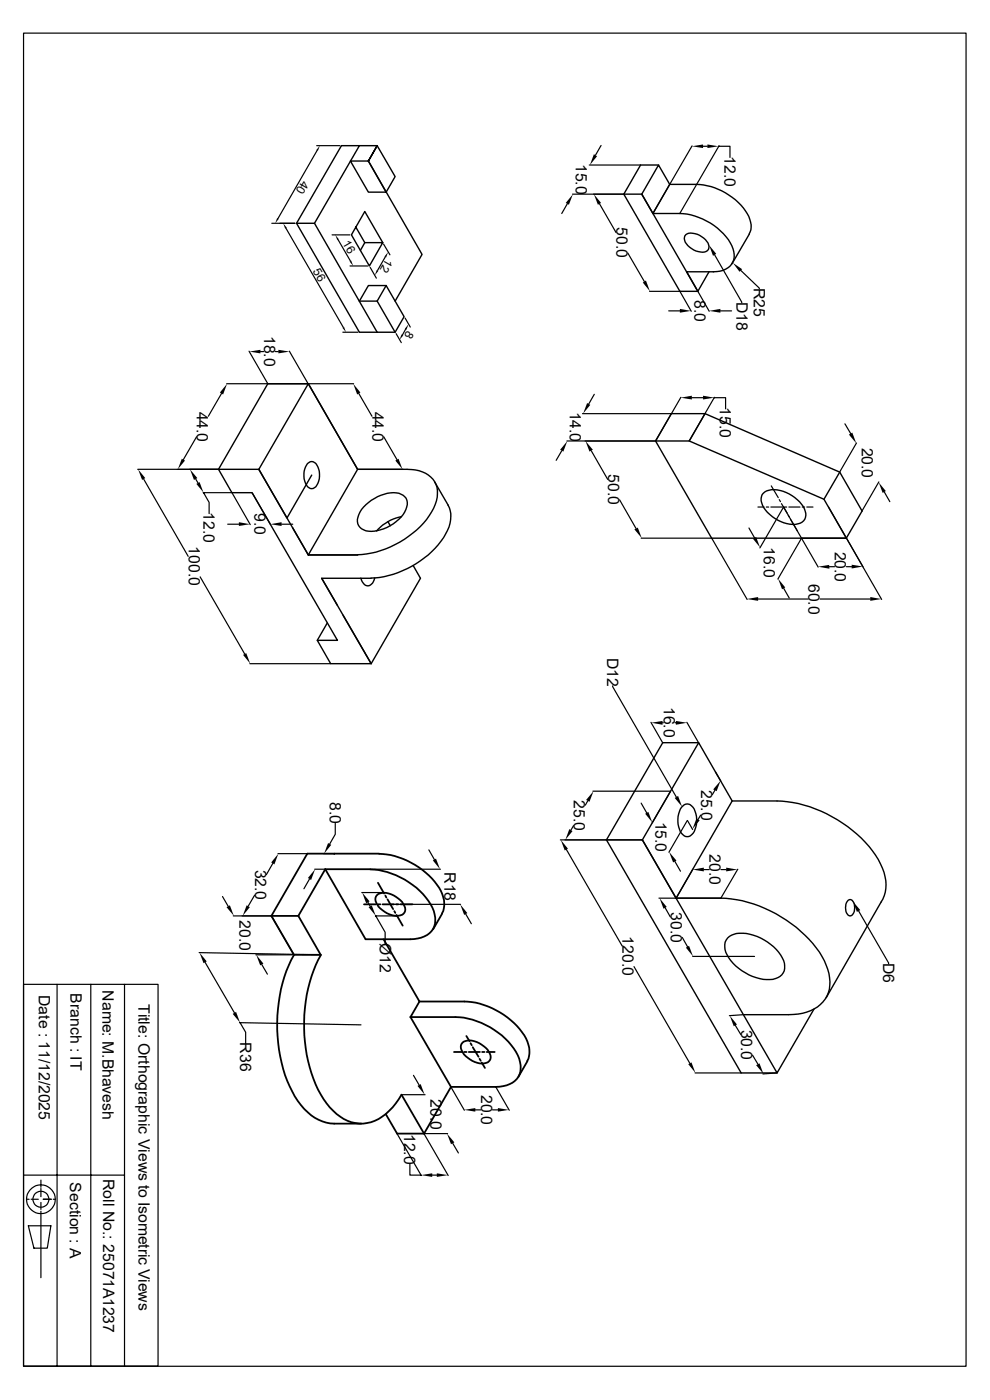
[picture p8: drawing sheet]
<svg xmlns="http://www.w3.org/2000/svg" width="210mm" height="297mm" viewBox="0 0 210 297" stroke-linecap="round" stroke-linejoin="round" font-family="sans-serif">
<g fill="none" stroke="#000" stroke-width=".25">
<path d="M5 7h199.9v282.9h-199.9zM67.2 30.9h4.9M67.3 31.9l-8.3 14.5M125 35h10.8M127.5 30.9l-1.2 2M146.8 30.9l-8.3 14.4M149.1 31h1M152.4 31h2.5v2.4M152.5 30.9l-8.3 14.4M57.7 47.4h4.9M60.7 48.4l12.1 21M70.4 49.8h3.8"/>
<path d="M71.7 50.8l2.6 4.6M74.3 56.4h3.7M78.5 56.7l1.3 2.3M81.4 51.8l1.3 2.3M81.7 54.5l-1.6 2.9M120.4 43.2l-1.2 2.1M127.2 43.2l3.5 6.1M132.3 41.2h-10.8M133.2 53.7l3.5 6M151.6 54.1l5.8 10.2M157.1 57.4l4 3.7v.2M52.8 74.5l4 6.9"/>
<path d="M55.2 74.6h.7M58.4 74.6h.7M61.4 74.5l4 6.9M72.7 70.5h3.2M84 70.8l1.1 1.9M85.9 67.5l1.1 1.9M86.1 69.8l-.7 1.2M137.8 61.8h6.4M141.9 66h2.3M144.2 61.8l2.4 4.2M148 61.8l2.5 4.2M152.8 66h2.4"/>
<path d="M29.2 99.6h17.1M41.7 92.7l-2.8 4.8M47 83.5l-2.8 4.8M48.1 81.4h8.7M65.4 81.4h9.6M75.9 99.6h9.6M76.1 83.5l2.8 4.8M81.4 92.7l2.8 4.8M119.2 95.6l-1.2 2.1M120.3 93.6h18.8M123.6 87.8h18.8M125.4 95.6l3.5 6.1"/>
<path d="M126.1 83.7l-1.2 2M144.4 84.3l-5.3 9.2M146.8 84.4h2.3M151.5 84.4h2.4v2.3M151.6 84.3l-5.4 9.2M179.2 89.9l1.3 2.1M181.7 94l-3.6 6.1M30.5 101.6l9.4 16.4M41.5 101.6l.5 .8M43.1 104.5h6M43.2 104.5l1.2 2.1v2.4M48.3 111.2h2.4"/>
<path d="M49.2 104.6l3.9 6.7M53.5 104.6l3.9 6.7M59.7 111.2h2.4M131.4 106l3.5 6.1M136 114.2h15M151 114.2l7.5 13M158.9 112l1.2 2.1M160.8 107.6h1.3M162.6 107.6h.5M163.5 107.6h2.4M163.6 103.1l1.5 2.5M165.3 106l.3 .4"/>
<path d="M165.8 106.8l1.2 2.1M166.2 107.6l-5 8.6M166.2 107.6l7.4 12.7M166.4 107.6h.5M167.2 109.3l.3 .4M167.3 107.6h2.4M167.7 110.2l1.5 2.4M170 114.2l-5 8.7M170.2 107.6h.5M171.2 107.6h1.3M175.8 107.6l7.3 12.7M179.6 114.2l7.4 13"/>
<path d="M186.4 102.2l-3.5 6.2M187.6 104.4l1.2 2M42.5 122.4l9.4 16.3M160.8 127.1h10.6M166.2 124.8l1.2 2.1M174 127.1h10.6M175.9 120.2h1.1M179.5 120.2h1.2M53 140.8h17.1M130 145.5l13.5 23.6M138.1 153.2l2.4 4.3M140.5 153.3h.2"/>
<path d="M143.2 153.3h.2M145.7 153.2l2.5 4.3M71.1 174.6v2.4l-1.2 2.1M118.9 178.2h17.4M121.7 175.2l-.6 .9M124.7 169.9l-.5 .9M125.8 167.9h16.4M136 170.4l1.2 2.1M142.2 167.9l-3.9 6.7M145.8 174.1l-3.9 6.7M145.8 174.1l1.1 1.9M148.6 172.9l-.5 1"/>
<path d="M151.6 167.7l-.5 .9M151.8 163.7l1.1 2M47.2 190.2l1.2 2M49.5 194.3h8M54 189.9l-1.3 2.3M57.6 194.3l4.8 8.3M57.9 183.2l-1.4 2.3M59 181.1h6.2M65.7 186.5l-1.2 2.1M66.8 184.4h2.2M68.6 181.1h2.3M76.8 189.4h4.6"/>
<path d="M78.1 191.4l.4 .8M78.6 184.4h14.8M79.6 194.3h4.6M79.7 194.3l2 3.5v2.4M82.8 191.9h14.9M91 180.3l1.2 2.1M98.8 193.9l1.2 2.1M120.1 180.2l11.9 20.5M139.8 190.5h13.1M141.1 192.6l1.1 1.9M143.2 182.8l1.2 2M144.7 198.9l1.1 1.9"/>
<path d="M147 184.4l-3.5 6.1M149.3 184.5h1.2M153 184.5h1.1M156.5 184.4l-3.5 6.1M182.2 193.3l6.3 11.2M5 208.8h28.5v81h-28.5zM12.1 208.8v81M19.3 208.8v81M26.4 208.8v81M42.2 202.1l25.8 .5M43.5 204.2l6.2 10.7M50.8 217l25.8 .4"/>
<path d="M50.9 217l1.2 2v2.4M54.3 202.6h8M55.5 204.6l1.2 2.1M134.5 205.1l11.8 20.5M146.9 202.9h13.2M156 217.6l1.1 1.9M157.7 215.3l-3 .2M85.2 232.2h5M87.7 228.1l1.2 2.1M95.7 230.6l2.8 4.9M100.8 235.5h1.2M104.5 235.5h1.1"/>
<path d="M105.2 230.6l2.8 4.9M147.4 227.6h9.8M159.6 223.9l1.2 1.9M164.8 227.6l-3 .2M5 249.3h21.4M5.6 254.4h.6M6.6 254.4h1.5M8.7 250.4v1.5M8.7 252.1v1.8M8.7 255.1v1.5M8.7 257v14.1M10.9 254.4h-1.7"/>
<path d="M11.3 254.4h.5zM84.2 240.5l5.2 8.9M87 246.9v2.4h2.3M90 240.5l5.1 8.9M90 240.5h5M91.7 249.3h1M96.1 242.6l1.1 2M6 260.1h4.8l-.8 4.7h-2.8z"/>
<circle cx="8.7" cy="254.4" r="1.69"/>
<circle cx="8.7" cy="254.4" r="3"/>
</g>
<g fill="none" stroke="#000" stroke-width=".3">
<path d="M76.2 30.9h3.8l3.8 6.6-1.9 3.3h-3.8l-3.8-6.6h3.8l1.9-3.3-1.9 3.3 3.8 6.6M78.1 34.2l11.4 19.8-5.7 9.9M139.7 35h-3.8l-3.6 6.2 11.9 20.6h3.8l-2.3-4.1h5.7a3.7 3.7 0 0 0 4.3-3.7 8.6 8.6 0 0 0-3.5-5.6 14 14 0 0 0-8-3.1h-5.7l-2.4-4.1 3.6-6.2 2.4 4.1M62.9 47.4h3.8l13.3 23.1M66.7 47.4l9.5-16.5h-3.8l-9.5 16.5 13.3 23.1h3.8M75.5 48.2l1.9 3.3h3.8l-2.8 4.9-3.9-6.6 2.9-4.9 3.8 6.6M77.4 51.5l-.9 1.6M132.3 41.2h3.8l11.9 20.6 2.4-4.1M138.5 45.3l3.6-6.2h5.7a13.5 13.5 0 0 1 11 6.8l.2 .6a3.6 3.6 0 0 1-.1 3.2l-3.6 6.3M145.5 49.8a3.3 3.3 0 0 1 3.8 .7 1.87 1.87 0 0 1 .8 2.7 3.3 3.3 0 0 1-3.8-.7 1.87 1.87 0 0 1-.8-2.7zM80 63.9l3.8 6.6M81.9 60.6h-3.8l-1.9 3.3h3.8l1.9-3.3 3.8 6.6-1.9 3.3h-3.8"/>
<path d="M46.4 99.6l2.8 4.9h4.3l18.1 31.3h-4.3l2.8 5h8.6l-10.5-18.1h10.5M46.4 99.6h8.5l10.5 18.1h10.5h-10.5M56.8 81.4h8.6l10.5 18.2h10.5a6 6 0 0 1 6.1 3.2 7 7 0 0 1-1.4 6.6 20.2 20.2 0 0 1-15.2 8.3M56.8 81.4h8.6l10.5 18.2-10.5 18.1M56.8 81.4l-10.4 18.2M65.2 98.3a1.28 1.28 0 0 1 1.4-.3 1.28 1.28 0 0 1 .8 1.1 3.9 3.9 0 0 1-.7 4.4 1.25 1.25 0 0 1-1.9-1 4.4 4.4 0 0 1 .4-4.2zM65.4 81.4l-10.5 18.2 6 10.3 5.2-9.1M146.2 93.6l28.6 12.3 4.7 8.3h-9.5M149.6 87.8l28.5 12.4 4.8 8.2-3.4 5.8h-28.5l-11.9-20.6 3.3-5.8h7.2l-3.4 5.8h-7.1M62.1 111.9l3.3 5.8M77.1 107.6a8.6 8.6 0 0 1 7.5-3 2.25 2.25 0 0 1 1.5 3.5 8.6 8.6 0 0 1-8.5 4.5 2.27 2.27 0 0 1-1.5-3.4zM82.3 110.7l.5 .8"/>
<path d="M85.2 109.6a9.5 9.5 0 0 0-5.3 3M92.2 102.2l2.9 5M95 107.1a6.7 6.7 0 0 1-.9 6.9 20.2 20.2 0 0 1-15.4 8.6M161.9 104.6a4 4 0 0 1 4.2-.4 7.5 7.5 0 0 1 4.7 4.3 2.05 2.05 0 0 1-2.1 2.8 7.7 7.7 0 0 1-7.1-4.6 2.02 2.02 0 0 1 .3-2.1zM178.1 100.2l-3.3 5.7M68.2 122.7l3.4 5.7M69.4 132.2l-2.1 3.6M79.5 122.6a1.59 1.59 0 0 1-2 1.6l-.7-.8-.3-.8M87.7 120l1.5 2.7-10.5 18.1-5.9-10.3M148.2 157.6h-7.6l-11.9 20.6 28.5 49.4h7.6M128.7 178.2h7.6l28.5 49.4 7.9-13.5M144.9 171a1.45 1.45 0 0 1 2.4 .7 4.8 4.8 0 0 1-.9 5.6 1.66 1.66 0 0 1-2.3-1.4 4.9 4.9 0 0 1 .8-4.9z"/>
<path d="M155.3 169.9l-7.1-12.3-11.9 20.6 7.1 12.3h9.6a27.3 27.3 0 0 1 21.4 12.4 9.2 9.2 0 0 1 1 8.4 8.1 8.1 0 0 1-7.1 3.9l-1 .1M155.3 169.9h9.5a27.6 27.6 0 0 1 21.5 12.4 9.6 9.6 0 0 1 1.3 7.7l-12.3 21.7M155.3 169.9l-11.9 20.6M154.3 199a4.7 4.7 0 0 1 4.8-.8 10.2 10.2 0 0 1 7.3 6.2 2.72 2.72 0 0 1-2.4 3.4 10.6 10.6 0 0 1-10-5.8l-.2-.6a2.83 2.83 0 0 1 .5-2.4zM179.9 191a.75 .75 0 0 1 1.2 .5 2.03 2.03 0 0 1-.8 2.8 2.04 2.04 0 0 1-.6-3.1zM157.7 215.3h9.5"/>
</g>
<g fill="#000">
<path d="M67.9 30.9l-.5 1.1-.3-.2zM126 32.7l.7 .4-1.6 1.9zM146.8 31l2.3-.4v.8zM150.1 30.6l2.3 .4-2.3 .4zM58.8 46.2l.3 .2-.7 1zM60.1 47.4l.7 .9-.3 .2zM71.1 49.8l.8 1-.4 .1zM74.2 55.5l.3-.2 .4 1.1zM79.9 57.3l.4 .2-.8 .9zM82.3 53.5l-.4 1.1-.3-.2zM121.5 41.2l-.8 2.2-.7-.3zM126 41.2l1.5 1.9-.7 .3z"/>
<path d="M136.4 59.9l.6-.4 .9 2.3zM150.4 52l1.5 1.8-.6 .5zM155.4 55.8l2 1.3-.5 .6zM52.9 74.6l2.3-.4v.8zM59.1 74.2l2.3 .4-2.3 .4zM72.6 69.6l.4-.3 .4 1.2zM85.2 71l.4 .2-.8 .9zM86.7 68.8l-.5 1.1-.3-.2zM144.2 65.5l2.4 .5-2.4 .3zM150.4 66l2.4-.5v.8zM38.6 97.3l.6 .4-1.5 1.9zM48.2 81.4l-.9 2.3-.6-.4z"/>
<path d="M74.9 81.4l1.6 1.9-.7 .4zM83.9 97.7l.6-.4 .9 2.3zM120.4 93.6l-.9 2.2-.7-.4zM124.5 85.5l.7 .4-1.5 1.9zM124.2 93.6l1.6 1.8-.7 .4zM144.4 84.4l2.4-.5v.9zM149.1 83.9l2.4 .5-2.4 .4zM180.1 92.2l.7-.4 .9 2.3zM29.3 99.6l1.5 1.8-.7 .4zM40.3 99.6l1.6 1.8-.8 .4zM41.7 102.7l.6-.4 .9 2.2zM50.7 110.8l2.3 .4-2.3 .4z"/>
<path d="M57.3 111.2l2.4-.4v.8zM134.6 112.3l.7-.4 .8 2.3zM159.7 114.3l.7-.4 .8 2.3zM186.4 102.3l1.5 1.9-.7 .4zM51.6 138.9l.6-.3 .9 2.2zM158.4 127.1l2.4-.4v.8zM165.1 122.8l1.5 1.8-.7 .4zM173.5 120.2l2.4-.4v.8zM180.7 119.8l2.3 .4-2.3 .4zM184.6 126.7l2.4 .4-2.4 .4zM138.1 153.3l2.4-.3v.8zM143.4 153l2.4 .3-2.4 .5z"/>
<path d="M69.6 178.9l.7 .3-1.6 1.9zM120.8 175.9l.7 .4-1.6 1.9zM125.9 167.9l-.8 2.2-.8-.4zM136.9 172.6l.6-.3 .9 2.2zM143.1 169.3l.7-.4 .9 2.3zM147.7 173.7l.7 .3-1.5 1.9zM152.9 165.6l-.9 2.3-.7-.4zM48 192.4l.8-.3 .8 2.2zM52.3 192.1l.7 .3-1.5 1.9zM59.1 181.1l-.9 2.3-.7-.4zM66.8 184.4l-.8 2.3-.7-.4zM76.8 189.4l1.6 1.8-.7 .4z"/>
<path d="M78.2 192.4l.7-.3 .8 2.2zM91.8 182.5l.7-.3 .8 2.2zM97.6 191.9l1.5 1.8-.6 .4zM119 178.2l1.5 1.8-.7 .4zM139.9 190.5l1.5 1.9-.6 .4zM141.9 180.7l1.6 1.9-.7 .4zM146.9 184.5l2.4-.4v.8zM154.1 184.1l2.4 .4-2.4 .4zM180.9 191.2l1.6 1.9-.7 .4zM42.3 202.1l1.6 1.9-.7 .3zM49.4 215.1l.7-.4 .8 2.3zM54.4 202.6l1.5 1.8-.7 .4z"/>
<path d="M145.5 201l.7-.3 .8 2.2zM154.8 215.5l1.5 1.8-.6 .4zM88.6 230.4l.6-.4 .9 2.2zM98.5 235.5l2.3-.4v.7zM105.6 235.1l2.4 .4-2.4 .3zM146 225.8l.7-.4 .8 2.2zM160.4 226l.7-.4 .9 2.2zM89.3 249.3l2.4-.4v.8zM92.7 248.9l2.3 .4-2.3 .4zM94.8 240.5l1.6 1.9-.7 .3z"/>
</g>
<g fill="none" stroke="#000" stroke-width=".38">
<path d="M57.6 194.3h5.7M69 184.4l-5.7 9.9 4.7 8.3h-5.6M69 184.4h9.5M69 184.4l8.6 14.9h9.5a5.2 5.2 0 0 0 5-2.7 6.5 6.5 0 0 0-1.8-6.2 16.6 16.6 0 0 0-11.8-6M77.2 191.9h2.6M80 189.9a3.7 3.7 0 0 1 4.5 .7 2.62 2.62 0 0 1 1.3 3 2.67 2.67 0 0 1-3.2 .4 4.5 4.5 0 0 1-3-3.2zM80.2 187.3l1.3 2.3M80.2 191.9h.5M80.4 181.1a16 16 0 0 1 13.4 8.6 5 5 0 0 1 0 4.1M80.4 181.1h-15.2l-7.6 13.2 4.8 8.3M81.2 191.9h2.4M81.4 199.3l7.6 13.2"/>
<path d="M81.7 190l.3 .4M82.2 190.8l1.2 2.1M83.7 193.3l.2 .4M84 191.9h.5M84.1 194.1l1.3 2.3M85 191.9h2.5M93.8 193.8l-1.9 3.3M62.4 202.6a32.3 32.3 0 0 0-3.2 20.1 24.2 24.2 0 0 0 5.3 12.5 9 9 0 0 0 6.4 3.2h5.7M68.1 202.6a32.6 32.6 0 0 0 0 29.6 10.9 10.9 0 0 0 8.1 6.2 8.7 8.7 0 0 0 7.1-3.4l1.9-2.8 4.8 8.3M87.1 215.8h9.5a16 16 0 0 1 13.3 8.1 4.5 4.5 0 0 1-.7 5.4 6.2 6.2 0 0 1-4 1.3h-9.5M87.1 215.8l8.6 14.8M89 212.5l-1.9 3.3"/>
<path d="M89 212.5h9.5a16 16 0 0 1 13.4 8.5 5 5 0 0 1-.1 4.1M98.9 219.8l.7 1.1M81.8 236.3l2.4 4.2h5.8M95.7 230.6l-5.7 9.9M96.3 223.2h1.7M98.1 221.2a3.7 3.7 0 0 1 4.5 .8 2.62 2.62 0 0 1 1.3 2.9 2.67 2.67 0 0 1-3.2 .4 4.5 4.5 0 0 1-3-3.2zM98.5 223.2h.5M99.4 223.2h2.4M99.8 221.3l.3 .4M100.3 222.2l1.2 2M101.7 224.6l.3 .4M102.2 225.4l.7 1.2"/>
<path d="M102.3 223.2h.5M103.3 223.2h1.6M111.9 225.1l-1.9 3.3"/>
</g>
<g font-size="3.3">
<text x="122.2" y="34.8" transform="rotate(90 122.2 34.8)">15.0</text>
<text x="153.7" y="33.1" transform="rotate(90 153.7 33.1)">12.0</text>
<text x="130.8" y="48.3" transform="rotate(90 130.8 48.3)">50.0</text>
<text x="147.4" y="63.6" transform="rotate(90 147.4 63.6)">8.0</text>
<text x="156.2" y="64" transform="rotate(90 156.2 64)">D18</text>
<text x="159.9" y="61" transform="rotate(90 159.9 61)">R25</text>
<text x="56" y="71.2" transform="rotate(90 56 71.2)">18.0</text>
<text x="41.8" y="87.3" transform="rotate(90 41.8 87.3)">44.0</text>
<text x="79" y="87.3" transform="rotate(90 79 87.3)">44.0</text>
<text x="120.9" y="87.3" transform="rotate(90 120.9 87.3)">14.0</text>
<text x="152.7" y="86.4" transform="rotate(90 152.7 86.4)">15.0</text>
<text x="182.8" y="95" transform="rotate(90 182.8 95)">20.0</text>
<text x="129" y="100.6" transform="rotate(90 129 100.6)">50.0</text>
<text x="43.2" y="108.6" transform="rotate(90 43.2 108.6)">12.0</text>
<text x="54" y="108.9" transform="rotate(90 54 108.9)">9.0</text>
<text x="40" y="115.9" transform="rotate(90 40 115.9)">100.0</text>
<text x="162" y="116.1" transform="rotate(90 162 116.1)">16.0</text>
<text x="177.1" y="117" transform="rotate(90 177.1 117)">20.0</text>
<text x="171.5" y="123.9" transform="rotate(90 171.5 123.9)">60.0</text>
<text x="128.8" y="139.5" transform="rotate(90 128.8 139.5)">D12</text>
<text x="140.8" y="150" transform="rotate(90 140.8 150)">16.0</text>
<text x="148.7" y="167.6" transform="rotate(90 148.7 167.6)">25.0</text>
<text x="69.9" y="170.1" transform="rotate(90 69.9 170.1)">8.0</text>
<text x="121.8" y="169.8" transform="rotate(90 121.8 169.8)">25.0</text>
<text x="139" y="174.3" transform="rotate(90 139 174.3)">15.0</text>
<text x="54.1" y="184.5" transform="rotate(90 54.1 184.5)">32.0</text>
<text x="94.3" y="185" transform="rotate(90 94.3 185)">R18</text>
<text x="150.5" y="181.3" transform="rotate(90 150.5 181.3)">20.0</text>
<text x="50.8" y="195.2" transform="rotate(90 50.8 195.2)">20.0</text>
<text x="142.3" y="193.5" transform="rotate(90 142.3 193.5)">30.0</text>
<text x="80.6" y="200.1" transform="rotate(90 80.6 200.1)">Ø12</text>
<text x="132.1" y="198.6" transform="rotate(90 132.1 198.6)">120.0</text>
<text x="187.3" y="204.3" transform="rotate(90 187.3 204.3)">D6</text>
<text x="8.2" y="211.1" transform="rotate(90 8.2 211.1)">Date : 11/12/2025</text>
<text x="14.9" y="210.7" transform="rotate(90 14.9 210.7)">Branch : IT</text>
<text x="21.8" y="210.1" transform="rotate(90 21.8 210.1)">Name: M.Bhavesh</text>
<text x="29.4" y="213" transform="rotate(90 29.4 213)">Title: Orthographic Views to Isometric Views</text>
<text x="50.9" y="221.1" transform="rotate(90 50.9 221.1)">R36</text>
<text x="157.2" y="218.4" transform="rotate(90 157.2 218.4)">30.0</text>
<text x="91.3" y="233.2" transform="rotate(90 91.3 233.2)">20.0</text>
<text x="102.1" y="232.2" transform="rotate(90 102.1 232.2)">20.0</text>
<text x="85.8" y="240.6" transform="rotate(90 85.8 240.6)">12.0</text>
<text x="14.8" y="250.8" transform="rotate(90 14.8 250.8)">Section : A</text>
<text x="21.9" y="250.1" transform="rotate(90 21.9 250.1)">Roll No.: 25071A1237</text>
</g>
<g font-size="2.5">
<text x="64.1" y="38.1" transform="rotate(120 64.1 38.1)">40</text>
<text x="72.6" y="51.6" transform="rotate(60 72.6 51.6)">16</text>
<text x="66.3" y="57.5" transform="rotate(60 66.3 57.5)">56</text>
<text x="81.9" y="54.8" transform="rotate(120 81.9 54.8)">12</text>
<text x="86.4" y="70" transform="rotate(120 86.4 70)">8</text>
</g>
</svg>
